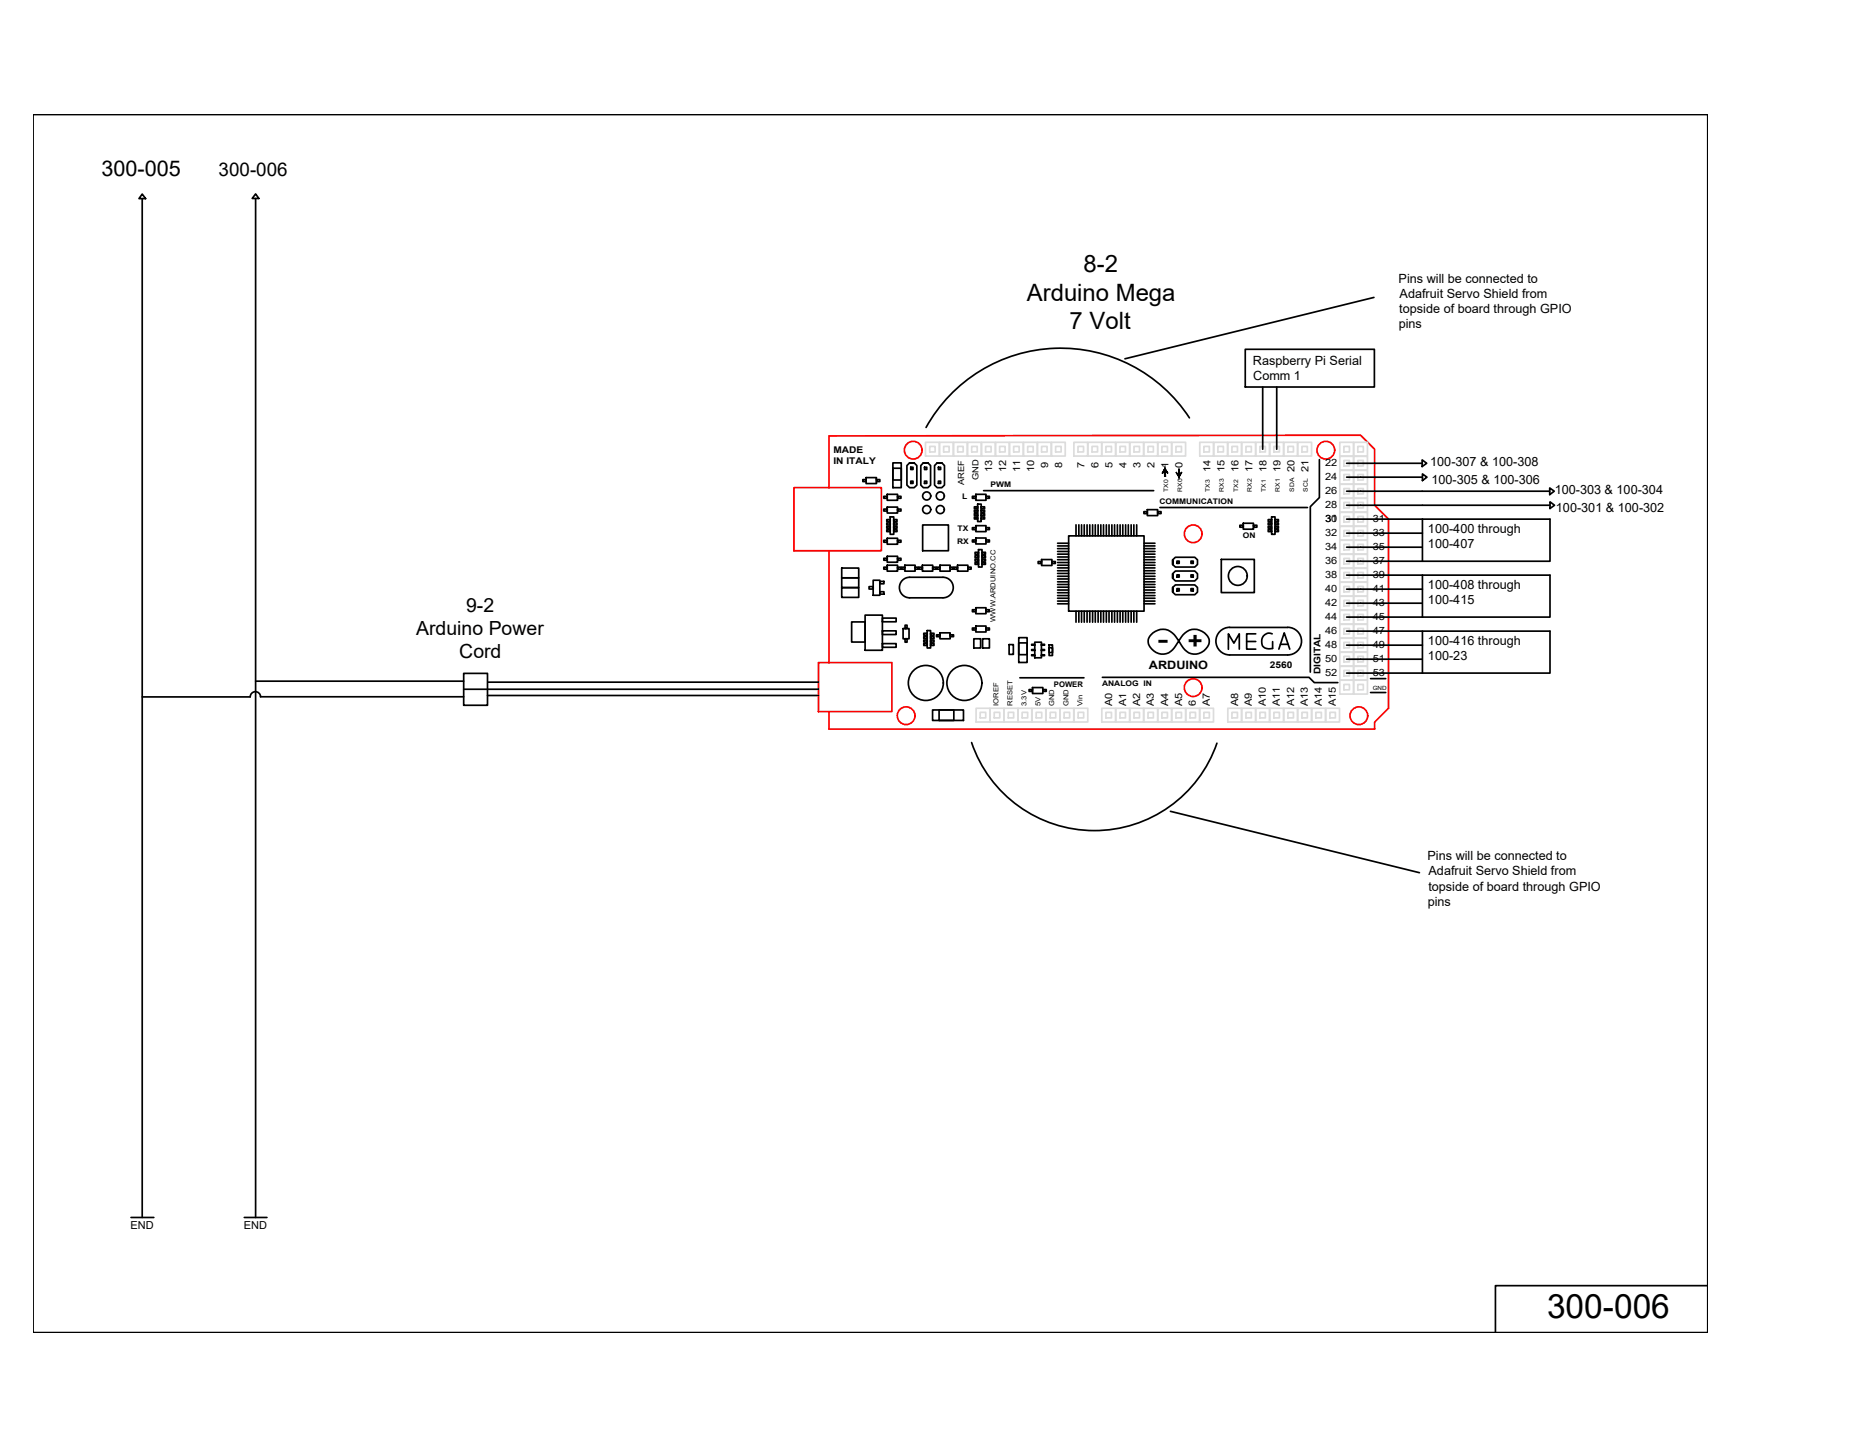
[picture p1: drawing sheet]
<svg xmlns="http://www.w3.org/2000/svg" width="279mm" height="216mm" viewBox="0 0 279 216" stroke-linecap="round" stroke-linejoin="round" font-family="sans-serif">
<!-- layer: 0 -->
<g fill="none" stroke="#f00" stroke-width=".25">
<path d="M118.6 72.8h13v9.4h-13zM123.8 72.8v-7.7l79.4-.1 2.1 2.1v8.3l2.1 2.1v28.2l-2.1 2.1v1.1h-81.5v-2.6M122.2 98.9h11v7.4h-11zM123.8 82.2v16.7"/>
<circle cx="136.4" cy="67.2" r="1.32"/>
<circle cx="178.2" cy="79.7" r="1.32"/>
<circle cx="198" cy="67.2" r="1.32"/>
<circle cx="135.3" cy="106.9" r="1.32"/>
<circle cx="178.2" cy="102.7" r="1.32"/>
<circle cx="202.9" cy="106.9" r="1.32"/>
</g>
<g fill="none" stroke="#dcdcdc" stroke-width=".25">
<path d="M138.2 66h2.1v2.1h-2.1zM138.8 66.7h.8v.8h-.8zM140.3 66h2.1v2.1h-2.1zM140.9 66.7h.8v.8h-.8zM142.4 66h2v2.1h-2zM143 66.7h.8v.8h-.8zM144.5 66h2v2.1h-2zM145.1 66.7h.8v.8h-.8zM146.6 66h2v2.1h-2zM147.2 66.7h.8v.8h-.8zM148.7 66h2v2.1h-2zM149.3 66.7h.8v.8h-.8z"/>
<path d="M150.8 66h2v2.1h-2zM151.4 66.7h.8v.8h-.8zM152.8 66h2.1v2.1h-2.1zM153.5 66.7h.8v.8h-.8zM154.9 66h2.1v2.1h-2.1zM155.5 66.7h.9v.8h-.9zM157 66h2.1v2.1h-2.1zM157.6 66.7h.9v.8h-.9zM160.4 66h2v2.1h-2zM161 66.7h.8v.8h-.8zM162.5 66h2v2.1h-2zM163.1 66.7h.8v.8h-.8z"/>
<path d="M164.5 66h2.1v2.1h-2.1zM165.1 66.7h.9v.8h-.9zM166.6 66h2.1v2.1h-2.1zM167.2 66.7h.9v.8h-.9zM168.7 66h2.1v2.1h-2.1zM169.3 66.7h.9v.8h-.9zM170.8 66h2.1v2.1h-2.1zM171.4 66.7h.8v.8h-.8zM172.9 66h2v2.1h-2zM173.5 66.7h.8v.8h-.8zM175 66h2v2.1h-2zM175.6 66.7h.8v.8h-.8z"/>
<path d="M179.2 66h2v2.1h-2zM179.8 66.7h.8v.8h-.8zM181.3 66h2v2.1h-2zM181.9 66.7h.8v.8h-.8zM183.4 66h2v2.1h-2zM184 66.7h.8v.8h-.8zM185.4 66h2.1v2.1h-2.1zM186.1 66.7h.8v.8h-.8zM187.5 66h2.1v2.1h-2.1zM188.1 66.7h.9v.8h-.9zM189.6 66h2.1v2.1h-2.1zM190.2 66.7h.9v.8h-.9z"/>
<path d="M191.7 66h2.1v2.1h-2.1zM192.3 66.7h.9v.8h-.9zM193.8 66h2.1v2.1h-2.1zM194.4 66.7h.8v.8h-.8zM200.1 66h2v2.1h-2zM200.1 68.1h2v2.1h-2zM200.1 70.2h2v2.1h-2zM200.1 72.3h2v2.1h-2zM200.1 74.4h2v2.1h-2zM200.1 76.5h2v2h-2zM200.1 78.6h2v2h-2zM200.7 66.7h.8v.8h-.8z"/>
<path d="M200.7 68.7h.8v.9h-.8zM200.7 70.8h.8v.9h-.8zM200.7 72.9h.8v.8h-.8zM200.7 75h.8v.8h-.8zM200.7 77.1h.8v.8h-.8zM200.7 79.2h.8v.8h-.8zM202.1 66h2.1v2.1h-2.1zM202.1 68.1h2.1v2.1h-2.1zM202.1 70.2h2.1v2.1h-2.1zM202.1 72.3h2.1v2.1h-2.1zM202.1 74.4h2.1v2.1h-2.1zM202.1 76.5h2.1v2h-2.1z"/>
<path d="M202.1 78.6h2.1v2h-2.1zM202.8 66.7h.8v.8h-.8zM202.8 68.7h.8v.9h-.8zM202.8 70.8h.8v.9h-.8zM202.8 72.9h.8v.8h-.8zM202.8 75h.8v.8h-.8zM202.8 77.1h.8v.8h-.8zM202.8 79.2h.8v.8h-.8zM200.1 80.7h2v2h-2zM200.1 82.8h2v2h-2zM200.1 84.9h2v2h-2zM200.1 86.9h2v2.1h-2z"/>
<path d="M200.1 89h2v2.1h-2zM200.1 91.1h2v2.1h-2zM200.1 93.2h2v2.1h-2zM200.1 95.3h2v2h-2zM200.1 97.4h2v2h-2zM200.1 99.5h2v2h-2zM200.7 81.3h.8v.8h-.8zM200.7 83.4h.8v.8h-.8zM200.7 85.5h.8v.8h-.8zM200.7 87.6h.8v.8h-.8zM200.7 89.6h.8v.9h-.8zM200.7 91.7h.8v.9h-.8z"/>
<path d="M200.7 93.8h.8v.9h-.8zM200.7 95.9h.8v.8h-.8zM200.7 98h.8v.8h-.8zM202.1 80.7h2.1v2h-2.1zM202.1 82.8h2.1v2h-2.1zM202.1 84.9h2.1v2h-2.1zM202.1 86.9h2.1v2.1h-2.1zM202.1 89h2.1v2.1h-2.1zM202.1 91.1h2.1v2.1h-2.1zM202.1 93.2h2.1v2.1h-2.1zM202.1 95.3h2.1v2h-2.1zM202.1 97.4h2.1v2h-2.1z"/>
<path d="M202.1 99.5h2.1v2h-2.1zM202.8 81.3h.8v.8h-.8zM202.8 83.4h.8v.8h-.8zM202.8 85.5h.8v.8h-.8zM202.8 87.6h.8v.8h-.8zM202.8 89.6h.8v.9h-.8zM202.8 91.7h.8v.9h-.8zM202.8 93.8h.8v.9h-.8zM202.8 95.9h.8v.8h-.8zM202.8 98h.8v.8h-.8zM145.8 105.7h2v2.1h-2zM146.4 106.4h.8v.8h-.8z"/>
<path d="M147.9 105.7h2v2.1h-2zM148.5 106.4h.8v.8h-.8zM149.9 105.7h2.1v2.1h-2.1zM150.6 106.4h.8v.8h-.8zM152 105.7h2.1v2.1h-2.1zM152.6 106.4h.9v.8h-.9zM154.1 105.7h2.1v2.1h-2.1zM154.7 106.4h.9v.8h-.9zM156.2 105.7h2.1v2.1h-2.1zM156.8 106.4h.9v.8h-.9zM158.3 105.7h2v2.1h-2zM158.9 106.4h.8v.8h-.8z"/>
<path d="M160.4 105.7h2v2.1h-2zM161 106.4h.8v.8h-.8zM164.5 105.7h2.1v2.1h-2.1zM165.1 106.4h.9v.8h-.9zM166.6 105.7h2.1v2.1h-2.1zM167.2 106.4h.9v.8h-.9zM168.7 105.7h2.1v2.1h-2.1zM169.3 106.4h.9v.8h-.9zM170.8 105.7h2.1v2.1h-2.1zM171.4 106.4h.8v.8h-.8zM172.9 105.7h2v2.1h-2zM173.5 106.4h.8v.8h-.8z"/>
<path d="M175 105.7h2v2.1h-2zM175.6 106.4h.8v.8h-.8zM177.1 105.7h2v2.1h-2zM177.7 106.4h.8v.8h-.8zM179.2 105.7h2v2.1h-2zM179.8 106.4h.8v.8h-.8zM183.4 105.7h2v2.1h-2zM184 106.4h.8v.8h-.8zM185.4 105.7h2.1v2.1h-2.1zM186.1 106.4h.8v.8h-.8zM187.5 105.7h2.1v2.1h-2.1zM188.1 106.4h.9v.8h-.9z"/>
<path d="M189.6 105.7h2.1v2.1h-2.1zM190.2 106.4h.9v.8h-.9zM191.7 105.7h2.1v2.1h-2.1zM192.3 106.4h.9v.8h-.9zM193.8 105.7h2.1v2.1h-2.1zM194.4 106.4h.8v.8h-.8zM195.9 105.7h2v2.1h-2zM196.5 106.4h.8v.8h-.8zM198 105.7h2v2.1h-2zM198.6 106.4h.8v.8h-.8zM200.1 101.6h2v2h-2zM200.7 100.1h.8v.8h-.8z"/>
<path d="M200.7 102.2h.8v.8h-.8zM202.1 101.6h2.1v2h-2.1zM202.8 100.1h.8v.8h-.8zM202.8 102.2h.8v.8h-.8z"/>
</g>
<g fill="none" stroke="#000" stroke-width=".25">
<path d="M4.9 17.1h250.1v181.9h-250.1zM21.2 29l.5 .7h-.9zM21.2 29.7v152.1M38.2 29l.5 .6h-1zM38.2 29.7v152.1M186 52.2h19.2v5.6h-19.2zM188.6 57.8v9.3M190.7 57.8v9.3M205.2 44.4l-37.2 9.2M128.8 71.6h.5v.3h-.5zM129.3 71.3h1.6v.9h-1.6zM130.9 71.6h.5v.3h-.5z"/>
<path d="M132 76h.5v.3h-.5zM132 74.1h.5v.3h-.5zM132.4 78.1h.5v.3h-.5zM132.4 78.6h.5v.3h-.5zM132.4 79.1h.5v.3h-.5zM132.4 77.6h.5v.3h-.5zM132.5 75.7h1.5v.9h-1.5zM132.5 73.8h1.5v.9h-1.5zM132.9 77.2h.6v2.6h-.6zM133.3 69.1h1.3v3.7h-1.3zM133.3 69.9h1.3v1.8h-1.3zM133.5 78.1h.4v.3h-.4z"/>
<path d="M133.5 78.6h.4v.3h-.4zM133.5 79.1h.4v.3h-.4zM133.5 77.6h.4v.3h-.4zM134 76h.5v.3h-.5zM134 74.1h.5v.3h-.5zM135.8 69.1h.7zM135.8 69.1l-.4 .4v2.9l.4 .4h.7l.4-.4v-2.9l-.4-.4M136 69.8h.3v.3h-.3zM136 71.8h.3v.4h-.3zM137.8 78.4h3.8v3.8h-3.8zM137.9 69.1h.7zM137.9 69.1l-.4 .4v2.9l.4 .4h.7l.4-.4v-2.9l-.4-.4"/>
<path d="M138.1 69.8h.3v.3h-.3zM138.1 71.8h.3v.4h-.3zM140 69.1h.6zM140 69.1l-.4 .4v2.9l.4 .4h.6l.4-.4v-2.9l-.4-.4M140.1 69.8h.4v.3h-.4zM140.1 71.8h.4v.4h-.4zM145.2 78.8h.5v.3h-.5zM145.2 74.1h.5v.3h-.5zM145.5 76.2h.5v.3h-.5zM145.5 76.7h.5v.3h-.5zM145.5 77.2h.5v.3h-.5zM145.5 75.7h.5v.3h-.5z"/>
<path d="M145.7 78.5h1.5v.9h-1.5zM145.7 73.8h1.5v.9h-1.5zM146 75.3h.5v2.6h-.5zM146.5 76.2h.5v.3h-.5zM146.5 76.7h.5v.3h-.5zM146.5 77.2h.5v.3h-.5zM146.5 75.7h.5v.3h-.5zM146.9 73.3h25.4M147.2 78.8h.6v.3h-.6zM147.2 74.1h.6v.3h-.6zM160.7 78.4v1.6M161.1 78.4v1.6"/>
<path d="M161.5 78.4v1.6M161.9 78.4v1.6M162.3 78.4v1.6M162.7 78.4v1.6M163.2 78.4v1.6M163.6 78.4v1.6M164 78.4v1.6M164.4 78.4v1.6M164.8 78.4v1.6M165.2 78.4v1.6M165.6 78.4v1.6M166 78.4v1.6"/>
<path d="M166.4 78.4v1.6M166.9 78.4v1.6M167.3 78.4v1.6M167.7 78.4v1.6M168.1 78.4v1.6M168.5 78.4v1.6M168.9 78.4v1.6M169.3 78.4v1.6M169.7 78.4v1.6M170.8 76.4h.5v.3h-.5zM171.3 76.1h1.6v.9h-1.6zM172.9 76.4h.5v.3h-.5z"/>
<path d="M173.2 75.8h22M177.6 62.4a23 23 0 0 0-39.3 1.4M185.2 78.4h.5v.3h-.5zM185.7 78.1h1.5v.9h-1.5zM187.2 78.4h.5v.3h-.5zM189.4 78.1h.5v.3h-.5zM189.4 78.6h.5v.3h-.5zM189.4 79.1h.5v.3h-.5zM189.4 77.6h.5v.3h-.5zM189.9 77.2h.5v2.6h-.5zM190.4 78.1h.5v.3h-.5zM190.4 78.6h.5v.3h-.5z"/>
<path d="M190.4 79.1h.5v.3h-.5zM190.4 77.6h.5v.3h-.5zM197 68.6v5.7l-1.3 1.3v24.8M201.1 77.5h11.3M201.1 69.2h11.3M201.1 79.6h11.3M201.1 75.4h30.4M201.1 73.3h30.3M201.1 71.2h11.3M212.4 68.7l.6 .5-.6 .5zM212.4 77.5h19.1v6.3h-19.1M212.4 70.8l.7 .4-.7 .6z"/>
<path d="M212.4 77.5v6.3M231.4 72.9l.7 .4-.7 .6zM231.5 74.9l.6 .5-.6 .5zM125.7 84.8h2.5v1.5h-2.5zM125.7 86.3h2.5v1.4h-2.5zM125.7 87.7h2.5v1.5h-2.5zM127.2 92.9h2v3h-2zM129.2 91.8h2.6v5.3h-2.6zM129.8 87.6h.6v.3h-.6zM130.4 86.6h1v2.3h-1zM131.4 86.8h.6v.4h-.6zM131.4 88.3h.6v.4h-.6z"/>
<path d="M131.8 92.3h2v.5h-2zM131.8 96.1h2v.5h-2zM131.8 94.2h2v.5h-2zM132 84.7h.5v.3h-.5zM132 83.4h.5v.3h-.5zM132 80.7h.5v.3h-.5zM132.5 84.4h1.5v.9h-1.5zM132.5 83.1h1.5v.8h-1.5zM132.5 80.4h1.5v.9h-1.5zM134 84.7h.5v.3h-.5zM134 83.4h.5v.3h-.5zM134 80.7h.5v.3h-.5z"/>
<path d="M134.6 84.7h.5v.3h-.5zM134.9 93.9h.8v1.5h-.8zM135.1 84.4h1.6v.9h-1.6zM135.2 95.4h.3v.5h-.3zM135.2 93.3h.3v.6h-.3zM135.8 86.2h5a1.53 1.53 0 0 1 1.6 1.5 1.53 1.53 0 0 1-1.6 1.6h-5M135.8 86.2a1.53 1.53 0 0 0-1.5 1.5 1.53 1.53 0 0 0 1.5 1.6M136.7 84.7h.5v.3h-.5zM137.2 84.7h.5v.3h-.5zM137.7 84.4h1.6v.9h-1.6zM138 95.1h.5v.3h-.5zM138 95.6h.5v.3h-.5z"/>
<path d="M138 96.1h.5v.3h-.5zM138 94.6h.5v.2h-.5zM138.5 94.1h.5v2.7h-.5zM139 95.1h.5v.3h-.5zM139 95.6h.5v.3h-.5zM139 96.1h.5v.3h-.5zM139 94.6h.5v.2h-.5zM139.3 84.7h.5v.3h-.5zM139.9 94.8h.5v.3h-.5zM139.9 84.7h.5v.3h-.5zM140.4 94.5h1.5v.9h-1.5zM140.4 84.4h1.5v.9h-1.5z"/>
<path d="M141.9 94.8h.5v.3h-.5zM141.9 84.7h.5v.3h-.5zM142.5 84.7h.5v.3h-.5zM143 84.4h1.5v.9h-1.5zM144.5 84.7h.5v.3h-.5zM145.2 91h.5v.3h-.5zM145.2 93.8h.5v.3h-.5zM145.2 80.6h.5v.3h-.5zM145.4 95.4h1v1.4h-1zM145.6 83h.5v.3h-.5zM145.6 83.5h.5v.3h-.5zM145.6 84h.5v.3h-.5z"/>
<path d="M145.6 82.5h.5v.3h-.5zM145.7 90.7h1.5v.9h-1.5zM145.7 93.5h1.5v.9h-1.5zM145.7 80.3h1.5v.9h-1.5zM146.1 82.1h.5v2.6h-.5zM146.6 83h.6v.3h-.6zM146.6 83.5h.6v.3h-.6zM146.6 84h.6v.3h-.6zM146.6 82.5h.6v.3h-.6zM146.7 95.4h1.1v1.4h-1.1zM147.2 91h.6v.3h-.6zM147.2 93.8h.6v.3h-.6z"/>
<path d="M147.2 80.6h.6v.3h-.6zM150.7 96.2h.6v1.5h-.6zM152.1 95.2h1.3v3.7h-1.3zM152.1 96h1.3v1.7h-1.3zM154.1 97h.4v.1h-.4zM154.1 96.2h.4v.1h-.4zM154.1 97.8h.4v.1h-.4zM154.5 95.9h1v2.3h-1zM155 83.8h.5v.3h-.5zM155.5 97h.5v.1h-.5zM155.5 96.2h.5v.1h-.5zM155.5 97.8h.5v.1h-.5z"/>
<path d="M155.5 83.5h1.6v.9h-1.6zM156.7 96.3h.5v1.6h-.5zM156.7 96.7h.5v.7h-.5zM157.1 83.8h.5v.3h-.5zM157.9 85.6h1.7M157.9 86h1.7M157.9 86.4h1.7M157.9 86.9h1.7M157.9 87.3h1.7M157.9 87.7h1.7M157.9 88.1h1.7M157.9 88.5h1.7"/>
<path d="M157.9 88.9h1.7M157.9 89.3h1.7M157.9 89.7h1.7M157.9 90.1h1.7M157.9 81.1h1.7M157.9 81.5h1.7M157.9 81.9h1.7M157.9 82.3h1.7M157.9 82.7h1.7M157.9 83.2h1.7M157.9 83.6h1.7M157.9 84h1.7"/>
<path d="M157.9 84.4h1.7M157.9 84.8h1.7M157.9 85.2h1.7M159.6 80h11.2v11.2h-11.2zM160.7 91.2v1.7M161.1 91.2v1.7M161.5 91.2v1.7M161.9 91.2v1.7M162.3 91.2v1.7M162.7 91.2v1.7M163.2 91.2v1.7M163.6 91.2v1.7"/>
<path d="M164 91.2v1.7M164.4 91.2v1.7M164.8 91.2v1.7M165.2 91.2v1.7M165.6 91.2v1.7M166 91.2v1.7M166.4 91.2v1.7M166.9 91.2v1.7M167.3 91.2v1.7M167.7 91.2v1.7M168.1 91.2v1.7M168.5 91.2v1.7"/>
<path d="M168.9 91.2v1.7M169.3 91.2v1.7M169.7 91.2v1.7M170.8 85.6h1.7M170.8 86h1.7M170.8 86.4h1.7M170.8 86.9h1.7M170.8 87.3h1.7M170.8 87.7h1.7M170.8 88.1h1.7M170.8 88.5h1.7M170.8 88.9h1.7"/>
<path d="M170.8 89.3h1.7M170.8 89.7h1.7M170.8 90.1h1.7M170.8 81.1h1.7M170.8 81.5h1.7M170.8 81.9h1.7M170.8 82.3h1.7M170.8 82.7h1.7M170.8 83.2h1.7M170.8 83.6h1.7M170.8 84h1.7M170.8 84.4h1.7"/>
<path d="M170.8 84.8h1.7M170.8 85.2h1.7M171.9 94.8a2.28 2.28 0 0 1 3.7 .3l.4 .6a2.54 2.54 0 0 1 3.1-1.6 1.75 1.75 0 0 1 1.4 2.1 2.19 2.19 0 0 1-2 1.5 2.19 2.19 0 0 1-2-1.3l-.5-.7-.4 .7a2.15 2.15 0 0 1-2.4 1.2 2.15 2.15 0 0 1-1.7-2.1zM175.1 83.6v.7zM175.1 83.6l.4-.4h2.9l.4 .4v.7l-.4 .4h-2.9l-.4-.4M175.1 85.7v.6zM175.1 85.7l.4-.4h2.9l.4 .4v.6l-.4 .4h-2.9l-.4-.4M175.1 87.7v.7zM175.1 87.7l.4-.4h2.9l.4 .4v.7l-.4 .4h-2.9l-.4-.4M175.8 83.8h.3v.3h-.3zM175.8 85.8h.3v.4h-.3zM175.8 87.9h.3v.3h-.3z"/>
<path d="M177.8 83.8h.4v.3h-.4zM177.8 85.8h.4v.4h-.4zM177.8 87.9h.4v.3h-.4zM182.2 94.3l.9-.6h.5h8.7a2.06 2.06 0 0 1 2.1 2 2.06 2.06 0 0 1-2.1 2.1h-8.7a2.06 2.06 0 0 1-1.9-1.3 2.06 2.06 0 0 1 .5-2.2zM182.4 83.5h4.9v5h-4.9zM185.1 96.9v-2.3l-.8 1.4-.9-1.4v2.3M186.2 95.8h1.3M187.5 94.6h-1.3v2.3h1.3M190 94.6a1.2 1.2 0 0 0-1.5 .6 1.2 1.2 0 0 0 .4 1.6l.6 .1 .5-.1v-1M191 96.9l.8-2.4 .8 2.4M191.2 96.2h1.1M201.1 94.2h11.3"/>
<path d="M201.1 85.9h11.3M201.1 98.4h11.3M201.1 96.3h11.3M201.1 92.1h11.3M201.1 90.1h11.3M201.1 88h11.3M201.1 83.8h11.3M201.1 81.7h11.3M212.4 94.2h19.1v6.3h-19.1zM212.4 85.9h19.1v6.2h-19.1M212.4 85.9v6.2M38.2 101.7h31"/>
<path d="M69.2 104h-30.3a.77 .77 0 0 0-.8-.7 .77 .77 0 0 0-.7 .8h-16.2M69.2 100.5h3.6v4.8h-3.6zM69.2 102.9h53M72.8 103.8h49.4M72.8 101.9h49.4M139.3 106h4.6v1.6h-4.6zM140.2 106h2.2v1.6h-2.2zM145.1 110.9a19.4 19.4 0 0 0 18.3 13.1 19.4 19.4 0 0 0 18.3-13M152.3 101.2h9.6M153.7 103h.5v.2h-.5zM154.2 102.7h1.5v.8h-1.5zM155.7 103h.5v.2h-.5z"/>
<path d="M164.6 101.1h30.9l.8 .8h3.5M201.1 100.5h11.3M204.7 101.3h2.2M204.7 103.4h2.2M174.8 121.1l37.2 9.2M19.6 181.8h3.4M36.5 181.8h3.4M255 192h-31.7v7"/>
<circle cx="138.4" cy="76.1" r=".6"/>
<circle cx="138.4" cy="74.1" r=".6"/>
<circle cx="140.4" cy="76.1" r=".6"/>
<circle cx="140.4" cy="74.1" r=".6"/>
<circle cx="184.8" cy="86" r="1.41"/>
<circle cx="138.3" cy="102" r="2.61"/>
<circle cx="144" cy="102" r="2.61"/>
</g>
<g fill="#000" stroke="#000" stroke-width=".15">
<path d="M173.9 70.2v.9h.1zM174 69.9v1.2l-.1-.9zM174 69.9l-.4 .8zM174 69.9l-.4 .8-.1-.1z"/>
<path d="M174 69.9v1.2h.1zM174 69.9l.1 1.2zM174 69.9l.1 .3 .3 .4zM174.1 70.2l.3 .4-.1 .1z"/>
<path d="M176 70l.1 1.3zM176 70l.1 1.3zM175.6 70.5l.5 .8-.1-.3zM175.6 70.5h.1l.3 .5z"/>
<path d="M176.1 70v1v-1zM176.1 70v1v.3zM176.4 70.5l-.3 .8zM176.4 70.5h.1l-.4 .8z"/>
</g>
<text font-size="5" x="231" y="196.8">300-006</text>
<text font-size="4.6" x="172.9" y="96.9">-</text>
<g font-size="3.6">
<text x="161.8" y="40.7">8-2</text>
<text x="153.3" y="44.9">Arduino Mega</text>
<text x="159.7" y="49.2">7 Volt</text>
</g>
<text font-size="3.4" x="177.4" y="97">+</text>
<text font-size="3.2" x="15.2" y="26.3">300-005</text>
<g font-size="2.9">
<text x="62.2" y="94.8">Arduino Power</text>
<text x="69.6" y="91.3">9-2</text>
<text x="68.6" y="98.3">Cord</text>
</g>
<text font-size="2.8" x="32.6" y="26.2">300-006</text>
<g font-size="1.9">
<text x="208.9" y="42.2">Pins will be connected to</text>
<text x="209" y="46.7">topside of board through GPIO</text>
<text x="209" y="44.4">Adafruit Servo Shield from</text>
<text x="208.9" y="49">pins</text>
<text x="187.1" y="54.4">Raspberry Pi Serial</text>
<text x="187.1" y="56.7">Comm 1</text>
<text x="213.6" y="69.6">100-307 &amp; 100-308</text>
<text x="213.8" y="72.2">100-305 &amp; 100-306</text>
<text x="232.2" y="73.8">100-303 &amp; 100-304</text>
<text x="232.4" y="76.4">100-301 &amp; 100-302</text>
<text x="213.2" y="79.7">100-400 through</text>
<text x="213.2" y="81.9">100-407</text>
<text x="213.2" y="88">100-408 through</text>
<text x="213.2" y="90.3">100-415</text>
<text x="213.2" y="96.4">100-416 through</text>
<text x="213.2" y="98.6">100-23</text>
<text x="213.2" y="128.4">Pins will be connected to</text>
<text x="213.3" y="130.7">Adafruit Servo Shield from</text>
<text x="213.2" y="135.3">pins</text>
<text x="213.3" y="133">topside of board through GPIO</text>
</g>
<text font-size="1.7" x="171.6" y="99.9">ARDUINO</text>
<g font-size="1.6">
<text x="19.5" y="183.5">END</text>
<text x="36.4" y="183.5">END</text>
</g>
<g font-size="1.5">
<text x="148.2" y="70.4" transform="rotate(-90 148.2 70.4)">13</text>
<text x="150.3" y="70.4" transform="rotate(-90 150.3 70.4)">12</text>
<text x="152.4" y="70.4" transform="rotate(-90 152.4 70.4)">11</text>
<text x="154.4" y="70.4" transform="rotate(-90 154.4 70.4)">10</text>
<text x="156.5" y="69.8" transform="rotate(-90 156.5 69.8)">9</text>
<text x="158.6" y="69.8" transform="rotate(-90 158.6 69.8)">8</text>
<text x="162" y="69.8" transform="rotate(-90 162 69.8)">7</text>
<text x="164" y="69.8" transform="rotate(-90 164 69.8)">6</text>
<text x="166.1" y="69.8" transform="rotate(-90 166.1 69.8)">5</text>
<text x="168.2" y="69.8" transform="rotate(-90 168.2 69.8)">4</text>
<text x="170.3" y="69.8" transform="rotate(-90 170.3 69.8)">3</text>
<text x="172.4" y="69.8" transform="rotate(-90 172.4 69.8)">2</text>
<text x="174.5" y="69.8" transform="rotate(-90 174.5 69.8)">1</text>
<text x="176.6" y="69.8" transform="rotate(-90 176.6 69.8)">0</text>
<text x="180.8" y="70.4" transform="rotate(-90 180.8 70.4)">14</text>
<text x="182.9" y="70.4" transform="rotate(-90 182.9 70.4)">15</text>
<text x="185" y="70.4" transform="rotate(-90 185 70.4)">16</text>
<text x="187" y="70.4" transform="rotate(-90 187 70.4)">17</text>
<text x="189.1" y="70.4" transform="rotate(-90 189.1 70.4)">18</text>
<text x="191.2" y="70.4" transform="rotate(-90 191.2 70.4)">19</text>
<text x="193.3" y="70.4" transform="rotate(-90 193.3 70.4)">20</text>
<text x="195.4" y="70.4" transform="rotate(-90 195.4 70.4)">21</text>
<text x="197.9" y="69.6">22</text>
<text x="197.9" y="71.7">24</text>
<text x="197.9" y="78">30</text>
<text x="197.9" y="73.8">26</text>
<text x="197.9" y="75.9">28</text>
<text x="197.9" y="78">31</text>
<text x="205" y="78">31</text>
<text x="197.9" y="80.1">32</text>
<text x="197.9" y="82.2">34</text>
<text x="205" y="80.1">33</text>
<text x="205" y="82.2">35</text>
<text x="197.9" y="84.3">36</text>
<text x="197.9" y="86.3">38</text>
<text x="197.9" y="88.4">40</text>
<text x="205" y="84.3">37</text>
<text x="205" y="86.3">39</text>
<text x="205" y="88.4">41</text>
<text x="197.9" y="90.5">42</text>
<text x="197.9" y="92.6">44</text>
<text x="197.9" y="94.7">46</text>
<text x="205" y="90.5">43</text>
<text x="205" y="92.6">45</text>
<text x="205" y="94.7">47</text>
<text x="197.9" y="96.8">48</text>
<text x="197.9" y="98.9">50</text>
<text x="197.9" y="101">52</text>
<text x="205" y="96.8">49</text>
<text x="205" y="98.9">51</text>
<text x="205" y="101">53</text>
<text x="166.1" y="105.4" transform="rotate(-90 166.1 105.4)">A0</text>
<text x="168.2" y="105.4" transform="rotate(-90 168.2 105.4)">A1</text>
<text x="170.3" y="105.4" transform="rotate(-90 170.3 105.4)">A2</text>
<text x="172.3" y="105.4" transform="rotate(-90 172.3 105.4)">A3</text>
<text x="174.4" y="105.4" transform="rotate(-90 174.4 105.4)">A4</text>
<text x="176.5" y="105.4" transform="rotate(-90 176.5 105.4)">A5</text>
<text x="178.6" y="105.4" transform="rotate(-90 178.6 105.4)">6</text>
<text x="180.7" y="105.4" transform="rotate(-90 180.7 105.4)">A7</text>
<text x="184.9" y="105.4" transform="rotate(-90 184.9 105.4)">A8</text>
<text x="187" y="105.4" transform="rotate(-90 187 105.4)">A9</text>
<text x="189" y="105.4" transform="rotate(-90 189 105.4)">A10</text>
<text x="191.1" y="105.4" transform="rotate(-90 191.1 105.4)">A11</text>
<text x="193.2" y="105.4" transform="rotate(-90 193.2 105.4)">A12</text>
<text x="195.3" y="105.4" transform="rotate(-90 195.3 105.4)">A13</text>
<text x="197.4" y="105.4" transform="rotate(-90 197.4 105.4)">A14</text>
<text x="199.5" y="105.4" transform="rotate(-90 199.5 105.4)">A15</text>
</g>
<g font-size="1.4">
<text x="124.5" y="67.7">MADE</text>
<text x="124.5" y="69.3">IN ITALY</text>
<text x="189.6" y="99.7">2560</text>
<text x="197.2" y="100.7" transform="rotate(-90 197.2 100.7)">DIGITAL</text>
</g>
<g font-size="1.3">
<text x="146.1" y="71.7" transform="rotate(-90 146.1 71.7)">GND</text>
<text x="144" y="72.5" transform="rotate(-90 144 72.5)">AREF</text>
</g>
<g font-size="1.1">
<text x="143.7" y="74.6">L</text>
<text x="147.9" y="72.7">PWM</text>
<text x="173.1" y="75.2">COMMUNICATION</text>
<text x="142.9" y="81.2">RX</text>
<text x="143" y="79.3">TX</text>
<text x="185.6" y="80.3">ON</text>
<text x="157.4" y="102.6">POWER</text>
<text x="164.6" y="102.5">ANALOG IN</text>
</g>
<g font-size="1">
<text x="148.7" y="92.8" transform="rotate(-90 148.7 92.8)">WWW.ARDUINO.CC</text>
<text x="149.1" y="105.4" transform="rotate(-90 149.1 105.4)">IOREF</text>
<text x="151.2" y="105.4" transform="rotate(-90 151.2 105.4)">RESET</text>
<text x="153.3" y="105.4" transform="rotate(-90 153.3 105.4)">3.3V</text>
<text x="155.4" y="105.4" transform="rotate(-90 155.4 105.4)">5V</text>
<text x="157.4" y="105.4" transform="rotate(-90 157.4 105.4)">GND</text>
<text x="159.5" y="105.4" transform="rotate(-90 159.5 105.4)">GND</text>
<text x="161.6" y="105.4" transform="rotate(-90 161.6 105.4)">Vin</text>
</g>
<g font-size=".9">
<text x="174.4" y="73.4" transform="rotate(-90 174.4 73.4)">TX0</text>
<text x="176.5" y="73.4" transform="rotate(-90 176.5 73.4)">RX0</text>
<text x="180.7" y="73.4" transform="rotate(-90 180.7 73.4)">TX3</text>
<text x="182.8" y="73.4" transform="rotate(-90 182.8 73.4)">RX3</text>
<text x="184.9" y="73.4" transform="rotate(-90 184.9 73.4)">TX2</text>
<text x="187" y="73.4" transform="rotate(-90 187 73.4)">RX2</text>
<text x="189" y="73.4" transform="rotate(-90 189 73.4)">TX1</text>
<text x="191.1" y="73.4" transform="rotate(-90 191.1 73.4)">RX1</text>
<text x="193.2" y="73.4" transform="rotate(-90 193.2 73.4)">SDA</text>
<text x="195.3" y="73.4" transform="rotate(-90 195.3 73.4)">SCL</text>
<text x="205" y="103.1">GND</text>
</g>
</svg>
